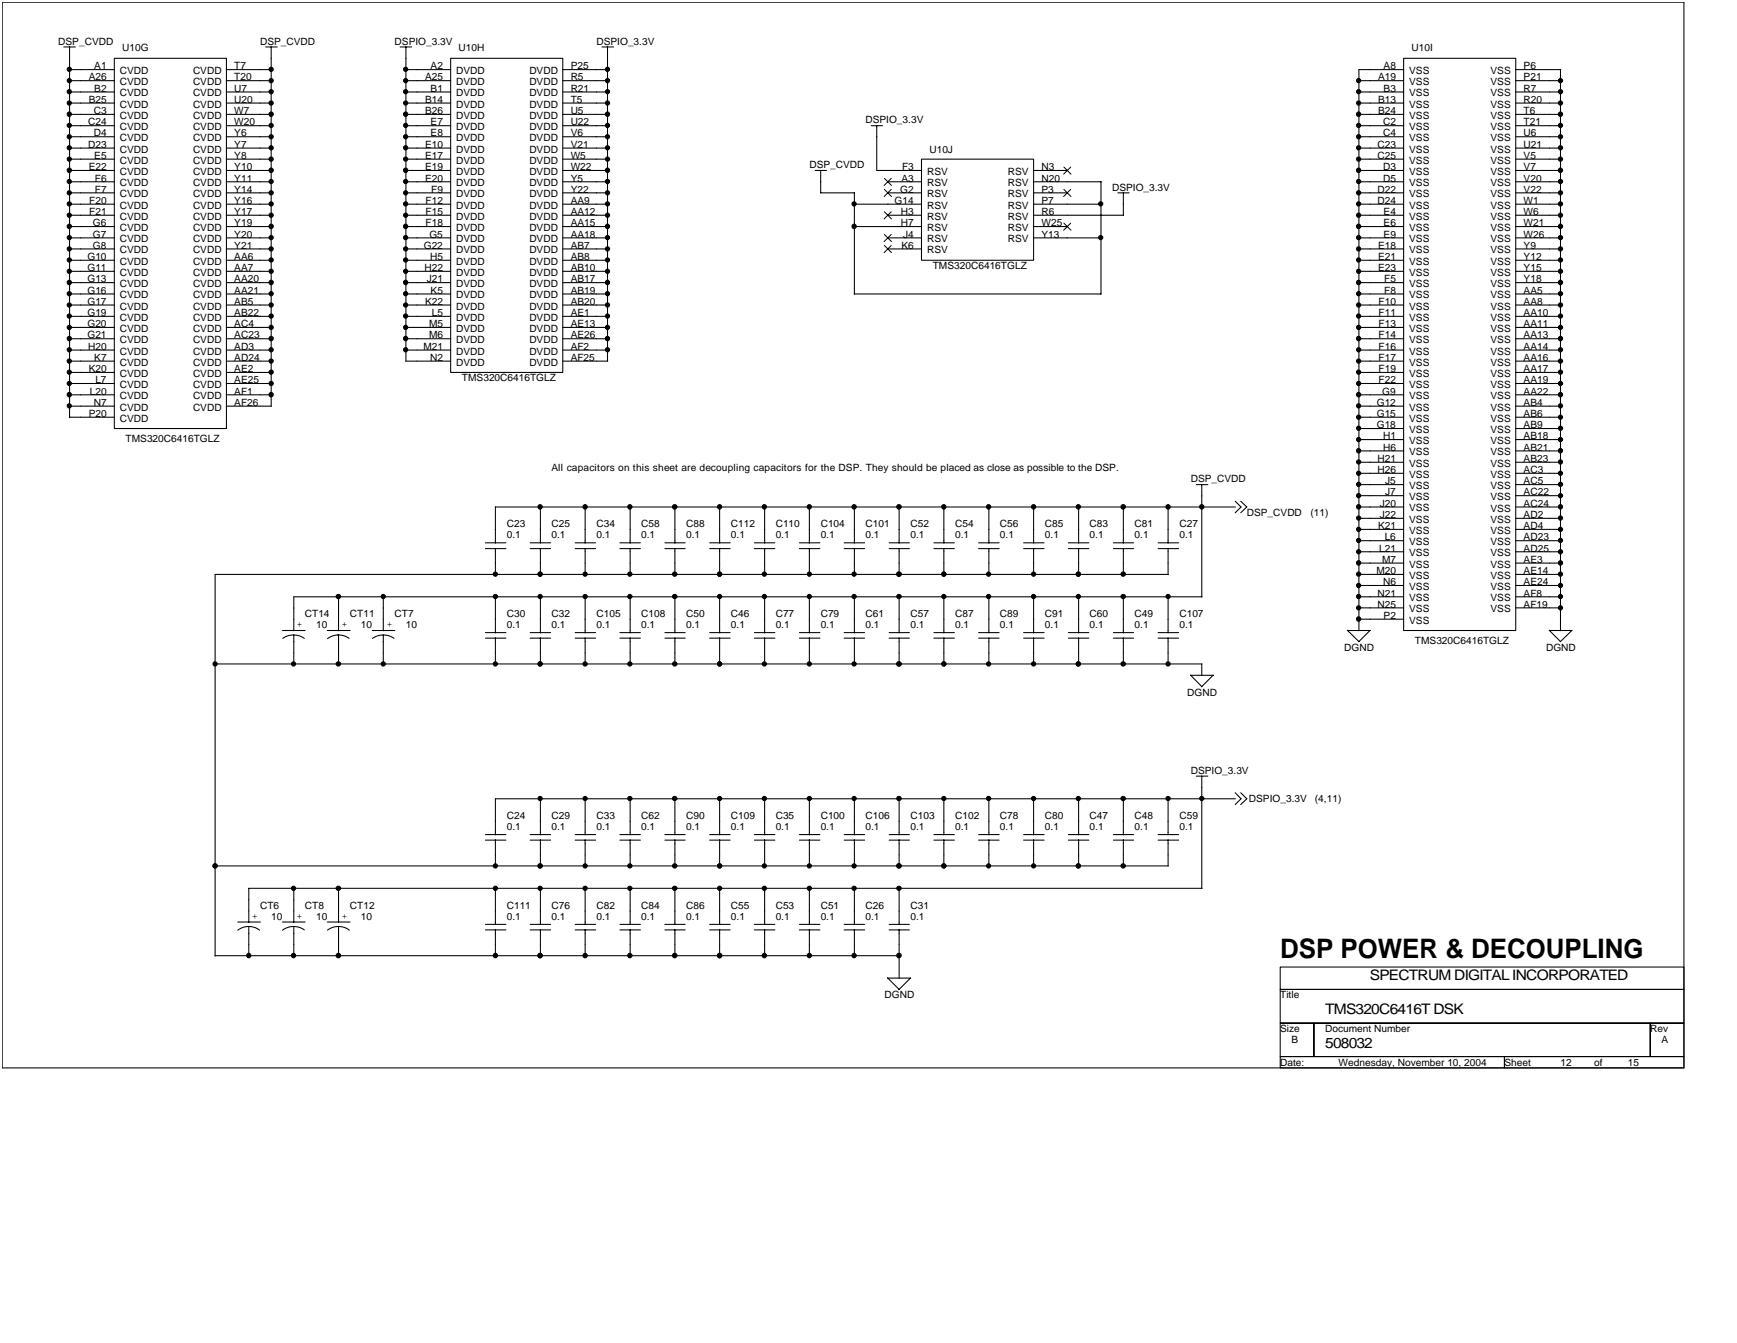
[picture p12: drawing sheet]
<svg xmlns="http://www.w3.org/2000/svg" width="279mm" height="216mm" viewBox="0 0 279 216" stroke-linecap="round" stroke-linejoin="round" font-family="sans-serif">
<g fill="none" stroke="#000" stroke-width=".17">
<path d="M.4 .4h270.5v171.3h-270.5zM10.3 7.5h1.8M11.2 7.5v59.6M11.2 11.2h7.2M11.2 13h7.2M11.2 14.8h7.2M11.2 16.6h7.2M11.2 18.4h7.2M18.4 9.4h18v59.5h-18zM36.4 11.2h7.2M36.4 13h7.2M36.4 14.8h7.2"/>
<path d="M36.4 16.6h7.2M36.4 18.4h7.2M42.7 7.5h1.9M43.6 7.5v57.8M64.4 7.5h1.8M65.3 7.5v50.6M65.3 11.2h7.2M65.3 13h7.2M65.3 14.8h7.2M65.3 16.6h7.2M65.3 18.4h7.2M72.5 9.4h18v50.5h-18z"/>
<path d="M90.5 11.2h7.2M90.5 13h7.3M90.5 14.8h7.2M90.5 16.6h7.2M90.5 18.4h7.2M96.8 7.5h1.9M97.7 7.5v50.6M218.6 13h7.2M218.6 14.8h7.2M218.6 16.6h7.2M218.6 18.4h7.2M225.8 9.4h18v92h-18z"/>
<path d="M225.8 11.2h-7.2v90.2M243.8 11.2h7.3M243.8 13h7.3M243.8 14.8h7.3M243.8 16.6h7.3M243.8 18.4h7.3M251 11.2v90.2M11.2 27.4h7.2M11.2 20.2h7.2M11.2 31h7.2M11.2 22h7.2M11.2 23.8h7.2"/>
<path d="M11.2 25.6h7.2M11.2 29.2h7.2M11.2 32.8h7.2M11.2 34.6h7.2M11.2 36.4h7.2M11.2 38.2h7.2M36.4 27.4h7.2M36.4 20.2h7.2M36.4 31h7.2M36.4 22h7.2M36.4 23.8h7.2M36.4 25.6h7.2"/>
<path d="M36.4 29.2h7.2M36.4 32.8h7.2M36.4 34.6h7.2M36.4 36.4h7.2M36.4 38.2h7.2M65.3 27.4h7.2M65.3 20.2h7.2M65.3 31h7.2M65.3 22h7.2M65.3 23.8h7.2M65.3 25.6h7.2M65.3 29.2h7.2"/>
<path d="M65.3 32.8h7.2M65.3 34.6h7.2M65.3 36.4h7.2M65.3 38.2h7.2M90.5 27.4h7.2M90.5 20.2h7.2M90.5 31h7.2M90.5 22h7.2M90.5 23.8h7.2M90.5 25.6h7.2M90.5 29.2h7.2M90.5 32.8h7.2"/>
<path d="M90.5 34.6h7.2M90.5 36.4h7.2M90.5 38.2h7.2M131.1 27.4h1.8M132 31h5.4M132 27.4v3.6M137.4 32.8h10.8M137.4 36.4h10.8M137.4 31v16.3M140.1 20.2h1.9M141 20.2v7.2h7.2M142.8 31h5.4"/>
<path d="M142.8 29.2h5.4M142.8 34.6h5.4M142.8 38.2h5.4M148.2 25.6h18.1v16.2h-18.1zM166.3 27.4h5.4M166.3 31h5.4M166.3 29.2h10.8M166.3 32.8h10.8M166.3 34.6h14.4M166.3 36.4h5.4M166.3 38.2h10.8M177.1 29.2v18.1"/>
<path d="M179.8 31h1.8M180.7 31v3.6M218.6 27.4h7.2M218.6 20.2h7.2M218.6 31h7.2M218.6 22h7.2M218.6 23.8h7.2M218.6 25.6h7.2M218.6 29.2h7.2M218.6 32.8h7.2M218.6 34.6h7.2M218.6 36.4h7.2"/>
<path d="M218.6 38.2h7.2M243.8 27.4h7.3M243.8 20.2h7.3M243.8 31h7.3M243.8 22h7.3M243.8 23.8h7.3M243.8 25.6h7.3M243.8 29.2h7.3M243.8 32.8h7.3M243.8 34.6h7.3M243.8 36.4h7.3M243.8 38.2h7.3"/>
<path d="M11.2 40h7.2M11.2 41.8h7.2M11.2 43.6h7.2M11.2 45.4h7.2M11.2 47.3h7.2M11.2 49h7.2M11.2 54.5h7.2M11.2 56.3h7.2M11.2 58.1h7.2M11.2 50.9h7.2M11.2 52.6h7.2M11.2 59.9h7.2"/>
<path d="M36.4 40h7.2M36.4 41.8h7.2M36.4 43.6h7.2M36.4 45.4h7.2M36.4 47.3h7.2M36.4 49h7.2M36.4 54.5h7.3M36.4 56.3h7.3M36.4 58.1h7.3M36.4 50.9h7.2M36.4 52.6h7.2M36.4 59.9h7.3"/>
<path d="M65.3 56.3h7.2M65.3 58.1h7.2M65.3 40h7.2M65.3 41.8h7.2M65.3 43.6h7.2M65.3 45.4h7.2M65.3 47.3h7.2M65.3 49h7.2M65.3 54.5h7.2M65.3 50.9h7.2M65.3 52.6h7.2M90.5 40h7.2"/>
<path d="M90.5 41.8h7.2M90.5 43.6h7.2M90.5 45.4h7.2M90.5 47.3h7.2M90.5 49h7.2M90.5 54.5h7.2M90.5 56.3h7.3M90.5 58.1h7.3M90.5 50.9h7.2M90.5 52.6h7.2M137.4 47.3h39.7M142.8 40h5.4"/>
<path d="M218.6 40h7.2M218.6 41.8h7.2M218.6 43.6h7.2M218.6 45.4h7.2M218.6 47.3h7.2M218.6 49h7.2M218.6 54.5h7.2M218.6 56.3h7.2M218.6 58.1h7.2M218.6 50.9h7.2M218.6 52.6h7.2M218.6 59.9h7.2"/>
<path d="M243.8 40h7.3M243.8 41.8h7.3M243.8 43.6h7.3M243.8 45.4h7.3M243.8 47.3h7.3M243.8 49h7.3M243.8 54.5h7.3M243.8 56.3h7.3M243.8 58.1h7.3M243.8 50.9h7.3M243.8 52.6h7.3M243.8 59.9h7.3"/>
<path d="M11.2 61.7h7.2M11.2 63.5h7.2M11.2 65.3h7.2M11.2 67.1h7.2M36.4 61.7h7.3M36.4 63.5h7.3M36.4 65.3h7.3M192.4 77.9h1.9M193.3 77.9v18.1M218.6 77.9h7.2M218.6 61.7h7.2M218.6 63.5h7.2"/>
<path d="M218.6 65.3h7.2M218.6 67.1h7.2M218.6 68.9h7.2M218.6 70.7h7.2M218.6 72.5h7.2M218.6 74.3h7.2M218.6 76.1h7.2M218.6 79.7h7.2M243.8 77.9h7.3M243.8 61.7h7.3M243.8 63.5h7.3M243.8 65.3h7.3"/>
<path d="M243.8 67.1h7.3M243.8 68.9h7.3M243.8 70.7h7.3M243.8 72.5h7.3M243.8 74.3h7.3M243.8 76.1h7.3M243.8 79.7h7.3M54.5 95.9v5.5M61.7 95.9v5.5M78.1 88.2h3.3M78.1 87.3h3.3M79.7 88.2v4.2"/>
<path d="M79.7 95.9v5.8M85.3 88.2h3.3M85.3 87.3h3.3M86.9 81.5v5.8M86.9 88.2v4.2M86.9 95.9v5.8M92.5 88.2h3.3M92.5 87.3h3.3M94.1 81.5v5.8M94.1 88.2v4.2M94.1 95.9v5.8M99.7 88.2h3.3"/>
<path d="M99.7 87.3h3.3M101.4 81.5v5.8M101.4 88.2v4.2M101.4 95.9v5.8M106.9 88.2h3.3M106.9 87.3h3.3M108.6 81.5v5.8M108.6 88.2v4.2M108.6 95.9v5.8M114.1 88.2h3.3M114.1 87.3h3.3M115.8 81.5v5.8"/>
<path d="M115.8 88.2v4.2M115.8 95.9v5.8M121.3 88.2h3.3M121.3 87.3h3.3M123 81.5v5.8M123 88.2v4.2M123 95.9v5.8M128.6 88.2h3.3M128.6 87.3h3.3M130.2 81.5v5.8M130.2 88.2v4.2M130.2 95.9v5.8"/>
<path d="M135.8 88.2h3.3M135.8 87.3h3.3M137.4 81.5v5.8M137.4 88.2v4.2M137.4 95.9v5.8M143 88.2h3.3M143 87.3h3.3M144.6 81.5v5.8M144.6 88.2v4.2M144.6 95.9v5.8M150.2 88.2h3.3M150.2 87.3h3.3"/>
<path d="M151.8 81.5v5.8M151.8 88.2v4.2M151.8 95.9v5.8M157.4 88.2h3.3M157.4 87.3h3.3M159.1 81.5v5.8M159.1 88.2v4.2M159.1 95.9v5.8M164.6 88.2h3.4M164.6 87.3h3.4M166.3 81.5v5.8M166.3 88.2v4.2"/>
<path d="M166.3 95.9v5.8M171.8 88.2h3.3M171.8 87.3h3.3M173.5 81.5v5.8M173.5 88.2v4.2M173.5 95.9v5.8M179.1 88.2h3.2M179.1 87.3h3.2M180.7 81.5v5.8M180.7 88.2v4.2M180.7 95.9v5.8M186.3 88.2h3.3"/>
<path d="M186.3 87.3h3.3M187.9 81.5v5.8M187.9 88.2v4.2M187.9 95.9v5.8M187.9 92.3h-153.3v61.4M193.4 95.9h-146.1v5.5M198.7 80.6l.9 .9-.9 .9M198.7 81.5h-119v5.8M199.6 80.6l.9 .9-.9 .9M218.6 81.5h7.2M218.6 83.3h7.2M218.6 85.1h7.2"/>
<path d="M218.6 86.9h7.2M218.6 88.7h7.2M218.6 90.5h7.2M218.6 92.3h7.2M218.6 94.1h7.2M218.6 95.9h7.2M218.6 97.7h7.2M218.6 99.5h7.2M243.8 81.5h7.3M243.8 83.3h7.3M243.8 85.1h7.3M243.8 86.9h7.3"/>
<path d="M243.8 88.7h7.3M243.8 90.5h7.3M243.8 92.3h7.3M243.8 94.1h7.3M243.8 95.9h7.3M243.8 97.7h7.3M34.6 106.7h158.8M45.4 101.4h3.7M45.5 102.6a3 3 0 0 1 3.5 0M47.3 102.1v4.7M52.6 101.4h3.7M54.5 102.1v4.7"/>
<path d="M56.1 102.6l-.6-.3-1.1-.2-1.1 .2-.6 .4M59.9 101.4h3.6M59.9 102.6a3 3 0 0 1 3.5 0M61.7 102.1v4.7M78.1 102.6h3.3M78.1 101.7h3.3M79.7 102.5v4.3M85.3 102.6h3.3M85.3 101.7h3.3M86.9 102.5v4.3M92.5 102.6h3.3M92.5 101.7h3.3"/>
<path d="M94.1 102.5v4.3M99.7 102.6h3.3M99.7 101.7h3.3M101.4 102.5v4.3M106.9 102.6h3.3M106.9 101.7h3.3M108.6 102.5v4.3M114.1 102.6h3.3M114.1 101.7h3.3M115.8 102.5v4.3M121.3 102.6h3.3M121.3 101.7h3.3"/>
<path d="M123 102.5v4.3M128.6 102.6h3.3M128.6 101.7h3.3M130.2 102.5v4.3M135.8 102.6h3.3M135.8 101.7h3.3M137.4 102.5v4.3M143 102.6h3.3M143 101.7h3.3M144.6 102.5v4.3M150.2 102.6h3.3M150.2 101.7h3.3"/>
<path d="M151.8 102.5v4.3M157.4 102.6h3.3M157.4 101.7h3.3M159.1 102.5v4.3M164.6 102.6h3.4M164.6 101.7h3.4M166.3 102.5v4.3M171.8 102.6h3.3M171.8 101.7h3.3M173.5 102.5v4.3M179.1 102.6h3.2M179.1 101.7h3.2"/>
<path d="M180.7 102.5v4.3M186.3 102.6h3.3M186.3 101.7h3.3M187.9 102.5v4.3M191.5 108.5l1.8 1.9M191.5 108.6h3.7M193.3 106.7v1.9M195.1 108.6l-1.8 1.8M216.7 101.3l1.9 1.8M216.8 101.4h3.6M220.4 101.4l-1.9 1.8M249.2 101.3l1.8 1.8"/>
<path d="M249.2 101.4h3.7M252.8 101.4l-1.8 1.8M34.6 139.2h153.3M78.1 135.1h3.3M78.1 134.2h3.3M79.7 135v4.2M85.3 135.1h3.3M85.3 134.2h3.3M86.9 128.4v5.8M86.9 135v4.2M92.5 135.1h3.3M92.5 134.2h3.3"/>
<path d="M94.1 128.4v5.8M94.1 135v4.2M99.7 135.1h3.3M99.7 134.2h3.3M101.4 128.4v5.8M101.4 135v4.2M106.9 135.1h3.3M106.9 134.2h3.3M108.6 128.4v5.8M108.6 135v4.2M114.1 135.1h3.3M114.1 134.2h3.3"/>
<path d="M115.8 128.4v5.8M115.8 135v4.2M121.3 135.1h3.3M121.3 134.2h3.3M123 128.4v5.8M123 135v4.2M128.6 135.1h3.3M128.6 134.2h3.3M130.2 128.4v5.8M130.2 135v4.2M135.8 135.1h3.3M135.8 134.2h3.3"/>
<path d="M137.4 128.4v5.8M137.4 135v4.2M143 135.1h3.3M143 134.2h3.3M144.6 128.4v5.8M144.6 135v4.2M150.2 135.1h3.3M150.2 134.2h3.3M151.8 128.4v5.8M151.8 135v4.2M157.4 135.1h3.3M157.4 134.2h3.3"/>
<path d="M159.1 128.4v5.8M159.1 135v4.2M164.6 135.1h3.4M164.6 134.2h3.4M166.3 128.4v5.8M166.3 135v4.2M171.8 135.1h3.3M171.8 134.2h3.3M173.5 128.4v5.8M173.5 135v4.2M179.1 135.1h3.2M179.1 134.2h3.2"/>
<path d="M180.7 128.4v5.8M180.7 135v4.2M186.3 135.1h3.3M186.3 134.2h3.3M187.9 128.4v5.8M187.9 135v4.2M192.4 124.8h1.9M193.3 124.8v18M198.7 127.4l.9 1-.9 .9M198.7 128.4h-119v5.8M199.6 127.4l.9 1-.9 .9M34.6 153.6h110.1"/>
<path d="M38.2 149.5l1-.5 .8-.1 1.1 .2 .7 .4M38.2 148.2h3.7M40 148.9v4.8M45.4 148.2h3.7M47.3 142.8v5.5M47.3 148.9v4.8M49 149.5a2.99 2.99 0 0 0-3.6 0M52.6 148.2h3.7M52.7 149.5l.6-.3 1.1-.3 1.1 .2 .7 .4M54.5 142.8v5.5M54.5 148.9v4.8M78.1 149.5h3.3"/>
<path d="M78.1 148.6h3.3M79.7 142.8v5.8M79.7 149.5v4.2M85.3 149.5h3.3M85.3 148.6h3.3M86.9 142.8v5.8M86.9 149.5v4.2M92.5 149.5h3.3M92.5 148.6h3.3M94.1 142.8v5.8M94.1 149.5v4.2M99.7 149.5h3.3"/>
<path d="M99.7 148.6h3.3M101.4 142.8v5.8M101.4 149.5v4.2M106.9 149.5h3.3M106.9 148.6h3.3M108.6 142.8v5.8M108.6 149.5v4.2M114.1 149.5h3.3M114.1 148.6h3.3M115.8 142.8v5.8M115.8 149.5v4.2M121.3 149.5h3.3"/>
<path d="M121.3 148.6h3.3M123 142.8v5.8M123 149.5v4.2M128.6 149.5h3.3M128.6 148.6h3.3M130.2 142.8v5.8M130.2 149.5v4.2M135.8 149.5h3.3M135.8 148.6h3.3M137.4 142.8v5.8M137.4 149.5v4.2M142.8 157.2l1.8 1.9"/>
<path d="M142.8 157.2h3.7M143 149.5h3.3M143 148.6h3.3M144.6 142.8v5.8M144.6 149.5v7.8M146.4 157.2l-1.8 1.9M193.4 142.8h-153.4v5.5M205.9 155.5h65v3.6h-65zM205.9 159.1h65v5.4h-65zM205.9 164.5h5.4v5.4h-5.4zM205.9 169.9h36.1v1.8h-36.1zM211.3 164.5h54.1v5.4h-54.1z"/>
<path d="M242 169.9h28.9v1.8h-28.9zM265.4 164.5h5.5v5.4h-5.5z"/>
</g>
<g fill="none" stroke="#000" stroke-width=".16">
<path d="M142.3 28.7l1.1 1.1M142.3 30.5l1.1 1.1M142.3 34.1l1.1 1.1M142.3 37.7l1.1 1.1M142.3 39.5l1.1 1.1M143.4 28.7l-1.2 1.1M143.4 30.5l-1.2 1.1M143.4 34.1l-1.2 1.1M143.4 37.7l-1.2 1.1M143.4 39.5l-1.2 1.1M171.1 26.9l1.2 1.1M171.1 30.5l1.2 1.1"/>
<path d="M171.1 35.9l1.2 1.1M172.2 26.9l-1.1 1.1M172.2 30.5l-1.1 1.1M172.2 35.9l-1.1 1.1"/>
</g>
<g fill="#000" stroke="#000" stroke-width=".17">
<circle cx="11.1" cy="18.4" r=".35"/>
<circle cx="11.1" cy="16.6" r=".34"/>
<circle cx="11.1" cy="13" r=".34"/>
<circle cx="11.1" cy="14.7" r=".34"/>
<circle cx="11.1" cy="11.1" r=".34"/>
<circle cx="43.6" cy="18.4" r=".35"/>
<circle cx="43.6" cy="16.6" r=".34"/>
<circle cx="43.6" cy="13" r=".34"/>
<circle cx="43.6" cy="14.7" r=".34"/>
<circle cx="43.6" cy="11.1" r=".34"/>
<circle cx="65.2" cy="18.4" r=".35"/>
<circle cx="65.2" cy="16.6" r=".34"/>
<circle cx="65.2" cy="13" r=".34"/>
<circle cx="65.2" cy="14.7" r=".34"/>
<circle cx="65.2" cy="11.1" r=".34"/>
<circle cx="97.7" cy="18.4" r=".35"/>
<circle cx="97.7" cy="16.6" r=".34"/>
<circle cx="97.7" cy="13" r=".34"/>
<circle cx="97.7" cy="14.7" r=".34"/>
<circle cx="97.7" cy="11.1" r=".34"/>
<circle cx="218.5" cy="18.4" r=".35"/>
<circle cx="218.5" cy="16.6" r=".34"/>
<circle cx="218.5" cy="13" r=".34"/>
<circle cx="218.5" cy="14.7" r=".34"/>
<circle cx="251" cy="18.4" r=".35"/>
<circle cx="251" cy="16.6" r=".34"/>
<circle cx="251" cy="13" r=".34"/>
<circle cx="251" cy="14.7" r=".34"/>
<circle cx="11.1" cy="27.4" r=".35"/>
<circle cx="11.1" cy="36.4" r=".35"/>
<circle cx="11.1" cy="31" r=".34"/>
<circle cx="11.1" cy="25.6" r=".34"/>
<circle cx="11.1" cy="32.8" r=".34"/>
<circle cx="11.1" cy="38.2" r=".34"/>
<circle cx="11.1" cy="23.8" r=".34"/>
<circle cx="11.1" cy="20.2" r=".34"/>
<circle cx="11.1" cy="22" r=".34"/>
<circle cx="11.1" cy="34.6" r=".34"/>
<circle cx="11.1" cy="29.2" r=".34"/>
<circle cx="43.6" cy="27.4" r=".35"/>
<circle cx="43.6" cy="36.4" r=".35"/>
<circle cx="43.6" cy="31" r=".34"/>
<circle cx="43.6" cy="25.6" r=".34"/>
<circle cx="43.6" cy="38.2" r=".34"/>
<circle cx="43.6" cy="32.8" r=".34"/>
<circle cx="43.6" cy="23.8" r=".34"/>
<circle cx="43.6" cy="22" r=".34"/>
<circle cx="43.6" cy="20.2" r=".34"/>
<circle cx="43.6" cy="29.2" r=".34"/>
<circle cx="43.6" cy="34.6" r=".34"/>
<circle cx="65.2" cy="27.4" r=".35"/>
<circle cx="65.2" cy="36.4" r=".35"/>
<circle cx="65.2" cy="31" r=".34"/>
<circle cx="65.2" cy="25.6" r=".34"/>
<circle cx="65.2" cy="32.8" r=".34"/>
<circle cx="65.2" cy="38.2" r=".34"/>
<circle cx="65.2" cy="23.8" r=".34"/>
<circle cx="65.2" cy="20.2" r=".34"/>
<circle cx="65.2" cy="22" r=".34"/>
<circle cx="65.2" cy="34.6" r=".34"/>
<circle cx="65.2" cy="29.2" r=".34"/>
<circle cx="97.7" cy="27.4" r=".35"/>
<circle cx="97.7" cy="36.4" r=".35"/>
<circle cx="97.7" cy="31" r=".34"/>
<circle cx="97.7" cy="25.6" r=".34"/>
<circle cx="97.7" cy="23.8" r=".34"/>
<circle cx="97.7" cy="32.8" r=".34"/>
<circle cx="97.7" cy="38.2" r=".34"/>
<circle cx="97.7" cy="22" r=".34"/>
<circle cx="97.7" cy="20.2" r=".34"/>
<circle cx="97.7" cy="29.2" r=".34"/>
<circle cx="97.7" cy="34.6" r=".34"/>
<circle cx="137.4" cy="36.4" r=".35"/>
<circle cx="137.4" cy="32.8" r=".34"/>
<circle cx="177" cy="32.8" r=".34"/>
<circle cx="177" cy="38.2" r=".34"/>
<circle cx="218.5" cy="27.4" r=".35"/>
<circle cx="218.5" cy="36.4" r=".35"/>
<circle cx="218.5" cy="31" r=".34"/>
<circle cx="218.5" cy="25.6" r=".34"/>
<circle cx="218.5" cy="32.8" r=".34"/>
<circle cx="218.5" cy="38.2" r=".34"/>
<circle cx="218.5" cy="23.8" r=".34"/>
<circle cx="218.5" cy="22" r=".34"/>
<circle cx="218.5" cy="20.2" r=".34"/>
<circle cx="218.5" cy="34.6" r=".34"/>
<circle cx="218.5" cy="29.2" r=".34"/>
<circle cx="251" cy="27.4" r=".35"/>
<circle cx="251" cy="36.4" r=".35"/>
<circle cx="251" cy="31" r=".34"/>
<circle cx="251" cy="25.6" r=".34"/>
<circle cx="251" cy="32.8" r=".34"/>
<circle cx="251" cy="23.8" r=".34"/>
<circle cx="251" cy="38.2" r=".34"/>
<circle cx="251" cy="20.2" r=".34"/>
<circle cx="251" cy="22" r=".34"/>
<circle cx="251" cy="29.2" r=".34"/>
<circle cx="251" cy="34.6" r=".34"/>
<circle cx="11.1" cy="45.4" r=".35"/>
<circle cx="11.1" cy="54.4" r=".35"/>
<circle cx="11.1" cy="50.8" r=".34"/>
<circle cx="11.1" cy="43.6" r=".34"/>
<circle cx="11.1" cy="41.8" r=".34"/>
<circle cx="11.1" cy="47.2" r=".34"/>
<circle cx="11.1" cy="56.2" r=".34"/>
<circle cx="11.1" cy="49" r=".34"/>
<circle cx="11.1" cy="58" r=".34"/>
<circle cx="11.1" cy="52.6" r=".34"/>
<circle cx="11.1" cy="40" r=".34"/>
<circle cx="11.1" cy="59.8" r=".34"/>
<circle cx="43.6" cy="45.4" r=".35"/>
<circle cx="43.6" cy="54.4" r=".35"/>
<circle cx="43.6" cy="50.8" r=".34"/>
<circle cx="43.6" cy="43.6" r=".34"/>
<circle cx="43.6" cy="41.8" r=".34"/>
<circle cx="43.6" cy="56.2" r=".34"/>
<circle cx="43.6" cy="49" r=".34"/>
<circle cx="43.6" cy="47.2" r=".34"/>
<circle cx="43.6" cy="52.6" r=".34"/>
<circle cx="43.6" cy="58" r=".34"/>
<circle cx="43.6" cy="40" r=".34"/>
<circle cx="43.6" cy="59.8" r=".34"/>
<circle cx="65.2" cy="45.4" r=".35"/>
<circle cx="65.2" cy="54.4" r=".35"/>
<circle cx="65.2" cy="50.8" r=".34"/>
<circle cx="65.2" cy="43.6" r=".34"/>
<circle cx="65.2" cy="41.8" r=".34"/>
<circle cx="65.2" cy="47.2" r=".34"/>
<circle cx="65.2" cy="56.2" r=".34"/>
<circle cx="65.2" cy="49" r=".34"/>
<circle cx="65.2" cy="52.6" r=".34"/>
<circle cx="65.2" cy="40" r=".34"/>
<circle cx="97.7" cy="45.4" r=".35"/>
<circle cx="97.7" cy="54.4" r=".35"/>
<circle cx="97.7" cy="50.8" r=".34"/>
<circle cx="97.7" cy="43.6" r=".34"/>
<circle cx="97.7" cy="41.8" r=".34"/>
<circle cx="97.7" cy="52.6" r=".34"/>
<circle cx="97.7" cy="49" r=".34"/>
<circle cx="97.7" cy="56.2" r=".34"/>
<circle cx="97.7" cy="47.2" r=".34"/>
<circle cx="97.7" cy="40" r=".34"/>
<circle cx="218.5" cy="45.4" r=".35"/>
<circle cx="218.5" cy="54.4" r=".35"/>
<circle cx="218.5" cy="50.8" r=".34"/>
<circle cx="218.5" cy="43.6" r=".34"/>
<circle cx="218.5" cy="41.8" r=".34"/>
<circle cx="218.5" cy="56.2" r=".34"/>
<circle cx="218.5" cy="49" r=".34"/>
<circle cx="218.5" cy="47.2" r=".34"/>
<circle cx="218.5" cy="52.6" r=".34"/>
<circle cx="218.5" cy="58" r=".34"/>
<circle cx="218.5" cy="40" r=".34"/>
<circle cx="218.5" cy="59.8" r=".34"/>
<circle cx="251" cy="45.4" r=".35"/>
<circle cx="251" cy="54.4" r=".35"/>
<circle cx="251" cy="50.8" r=".34"/>
<circle cx="251" cy="43.6" r=".34"/>
<circle cx="251" cy="41.8" r=".34"/>
<circle cx="251" cy="52.6" r=".34"/>
<circle cx="251" cy="56.2" r=".34"/>
<circle cx="251" cy="58" r=".34"/>
<circle cx="251" cy="47.2" r=".34"/>
<circle cx="251" cy="49" r=".34"/>
<circle cx="251" cy="40" r=".34"/>
<circle cx="251" cy="59.8" r=".34"/>
<circle cx="11.1" cy="63.4" r=".35"/>
<circle cx="11.1" cy="65.2" r=".34"/>
<circle cx="11.1" cy="61.6" r=".34"/>
<circle cx="43.6" cy="63.4" r=".35"/>
<circle cx="43.6" cy="61.6" r=".34"/>
<circle cx="218.5" cy="63.4" r=".35"/>
<circle cx="218.5" cy="72.5" r=".35"/>
<circle cx="218.5" cy="70.7" r=".34"/>
<circle cx="218.5" cy="76.1" r=".34"/>
<circle cx="218.5" cy="77.9" r=".34"/>
<circle cx="218.5" cy="68.8" r=".34"/>
<circle cx="218.5" cy="74.3" r=".34"/>
<circle cx="218.5" cy="65.2" r=".34"/>
<circle cx="218.5" cy="67.1" r=".34"/>
<circle cx="218.5" cy="61.6" r=".34"/>
<circle cx="218.5" cy="79.7" r=".34"/>
<circle cx="251" cy="72.5" r=".35"/>
<circle cx="251" cy="63.4" r=".35"/>
<circle cx="251" cy="76.1" r=".34"/>
<circle cx="251" cy="70.7" r=".34"/>
<circle cx="251" cy="77.9" r=".34"/>
<circle cx="251" cy="74.3" r=".34"/>
<circle cx="251" cy="68.8" r=".34"/>
<circle cx="251" cy="65.2" r=".34"/>
<circle cx="251" cy="67.1" r=".34"/>
<circle cx="251" cy="61.6" r=".34"/>
<circle cx="251" cy="79.7" r=".34"/>
<circle cx="54.4" cy="95.9" r=".36"/>
<circle cx="61.6" cy="95.9" r=".34"/>
<circle cx="79.7" cy="92.3" r=".34"/>
<circle cx="79.7" cy="95.9" r=".34"/>
<circle cx="86.9" cy="81.5" r=".35"/>
<circle cx="86.9" cy="92.3" r=".34"/>
<circle cx="86.9" cy="95.9" r=".34"/>
<circle cx="94.1" cy="81.5" r=".35"/>
<circle cx="94.1" cy="92.3" r=".34"/>
<circle cx="94.1" cy="95.9" r=".34"/>
<circle cx="101.3" cy="81.5" r=".35"/>
<circle cx="101.3" cy="92.3" r=".34"/>
<circle cx="101.3" cy="95.9" r=".34"/>
<circle cx="108.5" cy="81.5" r=".37"/>
<circle cx="108.5" cy="92.3" r=".36"/>
<circle cx="108.5" cy="95.9" r=".36"/>
<circle cx="115.7" cy="81.5" r=".35"/>
<circle cx="115.7" cy="92.3" r=".34"/>
<circle cx="115.7" cy="95.9" r=".34"/>
<circle cx="122.9" cy="81.5" r=".35"/>
<circle cx="122.9" cy="92.3" r=".34"/>
<circle cx="122.9" cy="95.9" r=".34"/>
<circle cx="130.2" cy="81.5" r=".35"/>
<circle cx="130.2" cy="92.3" r=".34"/>
<circle cx="130.2" cy="95.9" r=".34"/>
<circle cx="137.4" cy="81.5" r=".35"/>
<circle cx="137.4" cy="92.3" r=".34"/>
<circle cx="137.4" cy="95.9" r=".34"/>
<circle cx="144.6" cy="81.5" r=".37"/>
<circle cx="144.6" cy="92.3" r=".36"/>
<circle cx="144.6" cy="95.9" r=".36"/>
<circle cx="151.8" cy="81.5" r=".35"/>
<circle cx="151.8" cy="92.3" r=".34"/>
<circle cx="151.8" cy="95.9" r=".34"/>
<circle cx="159" cy="81.5" r=".35"/>
<circle cx="159" cy="92.3" r=".34"/>
<circle cx="159" cy="95.9" r=".34"/>
<circle cx="166.2" cy="81.5" r=".35"/>
<circle cx="166.3" cy="92.3" r=".34"/>
<circle cx="166.3" cy="95.9" r=".34"/>
<circle cx="173.4" cy="81.5" r=".35"/>
<circle cx="173.4" cy="92.3" r=".34"/>
<circle cx="173.4" cy="95.9" r=".34"/>
<circle cx="180.7" cy="81.5" r=".37"/>
<circle cx="180.7" cy="92.3" r=".36"/>
<circle cx="180.7" cy="95.9" r=".36"/>
<circle cx="187.9" cy="81.5" r=".35"/>
<circle cx="187.9" cy="95.9" r=".34"/>
<circle cx="193.3" cy="81.5" r=".35"/>
<circle cx="218.5" cy="81.5" r=".35"/>
<circle cx="218.5" cy="90.5" r=".35"/>
<circle cx="218.5" cy="99.5" r=".35"/>
<circle cx="218.5" cy="92.3" r=".34"/>
<circle cx="218.5" cy="97.7" r=".34"/>
<circle cx="218.5" cy="88.7" r=".34"/>
<circle cx="218.5" cy="83.3" r=".34"/>
<circle cx="218.5" cy="86.9" r=".34"/>
<circle cx="218.5" cy="85.1" r=".34"/>
<circle cx="218.5" cy="95.9" r=".34"/>
<circle cx="218.5" cy="94.1" r=".34"/>
<circle cx="251" cy="81.5" r=".35"/>
<circle cx="251" cy="90.5" r=".35"/>
<circle cx="251" cy="92.3" r=".34"/>
<circle cx="251" cy="97.7" r=".34"/>
<circle cx="251" cy="88.7" r=".34"/>
<circle cx="251" cy="83.3" r=".34"/>
<circle cx="251" cy="86.9" r=".34"/>
<circle cx="251" cy="85.1" r=".34"/>
<circle cx="251" cy="95.9" r=".34"/>
<circle cx="251" cy="94.1" r=".34"/>
<circle cx="34.6" cy="106.7" r=".34"/>
<circle cx="47.2" cy="106.7" r=".34"/>
<circle cx="54.4" cy="106.7" r=".36"/>
<circle cx="61.6" cy="106.7" r=".34"/>
<circle cx="79.7" cy="106.7" r=".34"/>
<circle cx="86.9" cy="106.7" r=".34"/>
<circle cx="94.1" cy="106.7" r=".34"/>
<circle cx="101.3" cy="106.7" r=".34"/>
<circle cx="108.5" cy="106.7" r=".36"/>
<circle cx="115.7" cy="106.7" r=".34"/>
<circle cx="122.9" cy="106.7" r=".34"/>
<circle cx="130.2" cy="106.7" r=".34"/>
<circle cx="137.4" cy="106.7" r=".34"/>
<circle cx="144.6" cy="106.7" r=".36"/>
<circle cx="151.8" cy="106.7" r=".34"/>
<circle cx="159" cy="106.7" r=".34"/>
<circle cx="166.3" cy="106.7" r=".34"/>
<circle cx="173.4" cy="106.7" r=".34"/>
<circle cx="180.7" cy="106.7" r=".36"/>
<circle cx="187.9" cy="106.7" r=".34"/>
<circle cx="34.6" cy="139.2" r=".34"/>
<circle cx="79.7" cy="139.2" r=".34"/>
<circle cx="86.9" cy="128.4" r=".34"/>
<circle cx="86.9" cy="139.2" r=".34"/>
<circle cx="94.1" cy="139.2" r=".34"/>
<circle cx="94.1" cy="128.4" r=".34"/>
<circle cx="101.3" cy="139.2" r=".34"/>
<circle cx="101.3" cy="128.4" r=".34"/>
<circle cx="108.5" cy="139.2" r=".36"/>
<circle cx="108.5" cy="128.4" r=".36"/>
<circle cx="115.7" cy="128.4" r=".34"/>
<circle cx="115.7" cy="139.2" r=".34"/>
<circle cx="122.9" cy="128.4" r=".34"/>
<circle cx="122.9" cy="139.2" r=".34"/>
<circle cx="130.2" cy="139.2" r=".34"/>
<circle cx="130.2" cy="128.4" r=".34"/>
<circle cx="137.4" cy="128.4" r=".34"/>
<circle cx="137.4" cy="139.2" r=".34"/>
<circle cx="144.6" cy="139.2" r=".36"/>
<circle cx="144.6" cy="128.4" r=".36"/>
<circle cx="151.8" cy="128.4" r=".34"/>
<circle cx="151.8" cy="139.2" r=".34"/>
<circle cx="159" cy="128.4" r=".34"/>
<circle cx="159" cy="139.2" r=".34"/>
<circle cx="166.3" cy="128.4" r=".34"/>
<circle cx="166.3" cy="139.2" r=".34"/>
<circle cx="173.4" cy="139.2" r=".34"/>
<circle cx="173.4" cy="128.4" r=".34"/>
<circle cx="180.7" cy="128.4" r=".36"/>
<circle cx="180.7" cy="139.2" r=".36"/>
<circle cx="187.9" cy="128.4" r=".34"/>
<circle cx="193.3" cy="128.4" r=".34"/>
<circle cx="40" cy="153.6" r=".35"/>
<circle cx="47.2" cy="153.6" r=".35"/>
<circle cx="47.2" cy="142.8" r=".34"/>
<circle cx="54.4" cy="153.6" r=".37"/>
<circle cx="54.4" cy="142.8" r=".36"/>
<circle cx="79.7" cy="153.6" r=".35"/>
<circle cx="79.7" cy="142.8" r=".34"/>
<circle cx="86.9" cy="153.6" r=".35"/>
<circle cx="86.9" cy="142.8" r=".34"/>
<circle cx="94.1" cy="153.6" r=".35"/>
<circle cx="94.1" cy="142.8" r=".34"/>
<circle cx="101.3" cy="153.6" r=".35"/>
<circle cx="101.3" cy="142.8" r=".34"/>
<circle cx="108.5" cy="153.6" r=".37"/>
<circle cx="108.5" cy="142.8" r=".36"/>
<circle cx="115.7" cy="153.6" r=".35"/>
<circle cx="115.7" cy="142.8" r=".34"/>
<circle cx="122.9" cy="153.6" r=".35"/>
<circle cx="122.9" cy="142.8" r=".34"/>
<circle cx="130.2" cy="153.6" r=".35"/>
<circle cx="130.2" cy="142.8" r=".34"/>
<circle cx="137.4" cy="153.6" r=".35"/>
<circle cx="137.4" cy="142.8" r=".34"/>
<circle cx="144.6" cy="153.6" r=".37"/>
<circle cx="144.6" cy="142.8" r=".36"/>
</g>
<text font-size="4.3" x="205.9" y="154.1">DSP POWER &amp; DECOUPLING</text>
<g font-size="2.3">
<text x="220.4" y="157.6">SPECTRUM DIGITAL INCORPORATED</text>
<text x="213.2" y="163">TMS320C6416T DSK</text>
<text x="213.2" y="168.4">508032</text>
</g>
<g font-size="1.6">
<text x="9.4" y="7.2">DSP_CVDD</text>
<text x="15.2" y="11.1">A1</text>
<text x="19.3" y="11.9">CVDD</text>
<text x="19.7" y="8.3">U10G</text>
<text x="31" y="11.9">CVDD</text>
<text x="37.7" y="11.1">T7</text>
<text x="41.8" y="7.2">DSP_CVDD</text>
<text x="63.5" y="7.2">DSPIO_3.3V</text>
<text x="69.3" y="11.1">A2</text>
<text x="73.4" y="11.9">DVDD</text>
<text x="73.8" y="8.3">U10H</text>
<text x="85.1" y="11.9">DVDD</text>
<text x="91.8" y="11.1">P25</text>
<text x="95.9" y="7.2">DSPIO_3.3V</text>
<text x="222.6" y="11.1">A8</text>
<text x="226.7" y="11.9">VSS</text>
<text x="227" y="8.3">U10I</text>
<text x="239.7" y="11.9">VSS</text>
<text x="245.1" y="11.1">P6</text>
<text x="14.3" y="12.9">A26</text>
<text x="14.3" y="16.5">B25</text>
<text x="15.2" y="14.7">B2</text>
<text x="19.3" y="13.7">CVDD</text>
<text x="19.3" y="15.5">CVDD</text>
<text x="19.3" y="17.3">CVDD</text>
<text x="31" y="13.7">CVDD</text>
<text x="31" y="15.5">CVDD</text>
<text x="31" y="17.3">CVDD</text>
<text x="37.7" y="12.9">T20</text>
<text x="37.7" y="14.7">U7</text>
<text x="37.7" y="16.5">U20</text>
<text x="68.4" y="12.9">A25</text>
<text x="68.4" y="16.5">B14</text>
<text x="69.3" y="14.7">B1</text>
<text x="73.4" y="13.7">DVDD</text>
<text x="73.4" y="15.5">DVDD</text>
<text x="73.4" y="17.3">DVDD</text>
<text x="85.1" y="15.5">DVDD</text>
<text x="85.1" y="17.3">DVDD</text>
<text x="85.1" y="13.7">DVDD</text>
<text x="91.8" y="14.7">R21</text>
<text x="91.8" y="16.5">T5</text>
<text x="91.8" y="12.9">R5</text>
<text x="221.7" y="12.9">A19</text>
<text x="221.7" y="16.5">B13</text>
<text x="222.6" y="14.7">B3</text>
<text x="226.7" y="13.7">VSS</text>
<text x="226.7" y="15.5">VSS</text>
<text x="226.7" y="17.3">VSS</text>
<text x="239.7" y="13.7">VSS</text>
<text x="239.7" y="15.5">VSS</text>
<text x="239.7" y="17.3">VSS</text>
<text x="245.1" y="12.9">P21</text>
<text x="245.1" y="14.7">R7</text>
<text x="245.1" y="16.5">R20</text>
<text x="14.2" y="20.2">C24</text>
<text x="14.2" y="23.8">D23</text>
<text x="15.1" y="18.3">C3</text>
<text x="15.1" y="21.9">D4</text>
<text x="19.3" y="19.1">CVDD</text>
<text x="19.3" y="20.9">CVDD</text>
<text x="19.3" y="22.7">CVDD</text>
<text x="31" y="19.1">CVDD</text>
<text x="31" y="20.9">CVDD</text>
<text x="31" y="22.7">CVDD</text>
<text x="37.7" y="18.3">W7</text>
<text x="37.7" y="20.2">W20</text>
<text x="37.7" y="21.9">Y6</text>
<text x="37.7" y="23.8">Y7</text>
<text x="68.4" y="18.3">B26</text>
<text x="68.4" y="23.8">E10</text>
<text x="69.3" y="20.2">E7</text>
<text x="69.3" y="21.9">E8</text>
<text x="73.4" y="19.1">DVDD</text>
<text x="73.4" y="20.9">DVDD</text>
<text x="73.4" y="22.7">DVDD</text>
<text x="85.1" y="19.1">DVDD</text>
<text x="85.1" y="20.9">DVDD</text>
<text x="85.1" y="22.7">DVDD</text>
<text x="91.8" y="18.3">U5</text>
<text x="91.8" y="20.2">U22</text>
<text x="91.8" y="21.9">V6</text>
<text x="91.8" y="23.8">V21</text>
<text x="139.2" y="19.8">DSPIO_3.3V</text>
<text x="221.6" y="23.8">C23</text>
<text x="221.7" y="18.3">B24</text>
<text x="222.5" y="20.2">C2</text>
<text x="222.5" y="21.9">C4</text>
<text x="226.7" y="19.1">VSS</text>
<text x="226.7" y="20.9">VSS</text>
<text x="226.7" y="22.7">VSS</text>
<text x="239.7" y="19.1">VSS</text>
<text x="239.7" y="20.9">VSS</text>
<text x="239.7" y="22.7">VSS</text>
<text x="245.1" y="18.3">T6</text>
<text x="245.1" y="20.2">T21</text>
<text x="245.1" y="21.9">U6</text>
<text x="245.1" y="23.8">U21</text>
<text x="14.3" y="27.4">E22</text>
<text x="15.2" y="25.5">E5</text>
<text x="15.3" y="29.2">F6</text>
<text x="19.3" y="24.5">CVDD</text>
<text x="19.3" y="26.3">CVDD</text>
<text x="19.3" y="28.1">CVDD</text>
<text x="19.3" y="29.9">CVDD</text>
<text x="31" y="24.5">CVDD</text>
<text x="31" y="26.3">CVDD</text>
<text x="31" y="28.1">CVDD</text>
<text x="31" y="29.9">CVDD</text>
<text x="37.7" y="25.5">Y8</text>
<text x="37.7" y="27.4">Y10</text>
<text x="37.7" y="29.2">Y11</text>
<text x="68.4" y="25.5">E17</text>
<text x="68.4" y="27.4">E19</text>
<text x="68.4" y="29.2">E20</text>
<text x="73.4" y="24.5">DVDD</text>
<text x="73.4" y="26.3">DVDD</text>
<text x="73.4" y="28.1">DVDD</text>
<text x="73.4" y="29.9">DVDD</text>
<text x="85.1" y="24.5">DVDD</text>
<text x="85.1" y="26.3">DVDD</text>
<text x="85.1" y="28.1">DVDD</text>
<text x="85.1" y="29.9">DVDD</text>
<text x="91.8" y="25.5">W5</text>
<text x="91.8" y="27.4">W22</text>
<text x="91.8" y="29.2">Y5</text>
<text x="130.2" y="27">DSP_CVDD</text>
<text x="145" y="29.2">A3</text>
<text x="145.1" y="27.4">F3</text>
<text x="149.1" y="28.1">RSV</text>
<text x="149.1" y="29.9">RSV</text>
<text x="149.5" y="24.5">U10J</text>
<text x="162.1" y="28.1">RSV</text>
<text x="162.1" y="29.9">RSV</text>
<text x="167.5" y="27.4">N3</text>
<text x="167.5" y="29.2">N20</text>
<text x="221.6" y="25.5">C25</text>
<text x="222.5" y="27.4">D3</text>
<text x="222.5" y="29.2">D5</text>
<text x="226.7" y="24.5">VSS</text>
<text x="226.7" y="26.3">VSS</text>
<text x="226.7" y="28.1">VSS</text>
<text x="226.7" y="29.9">VSS</text>
<text x="239.7" y="24.5">VSS</text>
<text x="239.7" y="26.3">VSS</text>
<text x="239.7" y="28.1">VSS</text>
<text x="239.7" y="29.9">VSS</text>
<text x="245.1" y="25.5">V5</text>
<text x="245.1" y="27.4">V7</text>
<text x="245.1" y="29.2">V20</text>
<text x="14.4" y="32.8">F20</text>
<text x="14.4" y="34.6">F21</text>
<text x="15.3" y="31">F7</text>
<text x="19.3" y="31.7">CVDD</text>
<text x="19.3" y="33.5">CVDD</text>
<text x="19.3" y="35.3">CVDD</text>
<text x="31" y="31.7">CVDD</text>
<text x="31" y="33.5">CVDD</text>
<text x="31" y="35.3">CVDD</text>
<text x="37.7" y="31">Y14</text>
<text x="37.7" y="32.8">Y16</text>
<text x="37.7" y="34.6">Y17</text>
<text x="68.5" y="32.8">F12</text>
<text x="68.5" y="34.6">F15</text>
<text x="69.4" y="31">F9</text>
<text x="73.4" y="31.7">DVDD</text>
<text x="73.4" y="33.5">DVDD</text>
<text x="73.4" y="35.3">DVDD</text>
<text x="85.1" y="31.7">DVDD</text>
<text x="85.1" y="33.5">DVDD</text>
<text x="85.1" y="35.3">DVDD</text>
<text x="91.8" y="31">Y22</text>
<text x="91.8" y="32.8">AA9</text>
<text x="91.8" y="34.6">AA12</text>
<text x="143.9" y="32.8">G14</text>
<text x="144.8" y="31">G2</text>
<text x="144.9" y="34.6">H3</text>
<text x="149.1" y="31.7">RSV</text>
<text x="149.1" y="33.5">RSV</text>
<text x="149.1" y="35.3">RSV</text>
<text x="162.1" y="31.7">RSV</text>
<text x="162.1" y="33.5">RSV</text>
<text x="162.1" y="35.3">RSV</text>
<text x="167.5" y="31">P3</text>
<text x="167.5" y="32.8">P7</text>
<text x="167.5" y="34.6">R6</text>
<text x="178.9" y="30.7">DSPIO_3.3V</text>
<text x="221.6" y="31">D22</text>
<text x="221.6" y="32.8">D24</text>
<text x="222.6" y="34.6">E4</text>
<text x="226.7" y="31.7">VSS</text>
<text x="226.7" y="33.5">VSS</text>
<text x="226.7" y="35.3">VSS</text>
<text x="239.7" y="31.7">VSS</text>
<text x="239.7" y="33.5">VSS</text>
<text x="239.7" y="35.3">VSS</text>
<text x="245.1" y="31">V22</text>
<text x="245.1" y="32.8">W1</text>
<text x="245.1" y="34.6">W6</text>
<text x="14.1" y="41.8">G10</text>
<text x="15" y="36.4">G6</text>
<text x="15" y="38.2">G7</text>
<text x="15" y="40">G8</text>
<text x="19.3" y="37.1">CVDD</text>
<text x="19.3" y="39">CVDD</text>
<text x="19.3" y="40.7">CVDD</text>
<text x="31" y="37.1">CVDD</text>
<text x="31" y="39">CVDD</text>
<text x="31" y="40.7">CVDD</text>
<text x="37.7" y="36.4">Y19</text>
<text x="37.7" y="38.2">Y20</text>
<text x="37.7" y="40">Y21</text>
<text x="37.7" y="41.8">AA6</text>
<text x="68.2" y="40">G22</text>
<text x="68.5" y="36.4">F18</text>
<text x="69.1" y="38.2">G5</text>
<text x="69.2" y="41.8">H5</text>
<text x="73.4" y="37.1">DVDD</text>
<text x="73.4" y="39">DVDD</text>
<text x="73.4" y="40.7">DVDD</text>
<text x="85.1" y="37.1">DVDD</text>
<text x="85.1" y="39">DVDD</text>
<text x="85.1" y="40.7">DVDD</text>
<text x="91.8" y="36.4">AA15</text>
<text x="91.8" y="38.2">AA18</text>
<text x="91.8" y="40">AB7</text>
<text x="91.8" y="41.8">AB8</text>
<text x="144.9" y="36.4">H7</text>
<text x="145" y="40">K6</text>
<text x="145.3" y="38.2">J4</text>
<text x="149.1" y="37.1">RSV</text>
<text x="149.1" y="39">RSV</text>
<text x="149.1" y="40.7">RSV</text>
<text x="162.1" y="37.1">RSV</text>
<text x="162.1" y="39">RSV</text>
<text x="167.5" y="36.4">W25</text>
<text x="167.5" y="38.2">Y13</text>
<text x="221.7" y="40">E18</text>
<text x="221.7" y="41.8">E21</text>
<text x="222.6" y="36.4">E6</text>
<text x="222.6" y="38.2">E9</text>
<text x="226.7" y="37.1">VSS</text>
<text x="226.7" y="39">VSS</text>
<text x="226.7" y="40.7">VSS</text>
<text x="239.7" y="37.1">VSS</text>
<text x="239.7" y="39">VSS</text>
<text x="239.7" y="40.7">VSS</text>
<text x="245.1" y="36.4">W21</text>
<text x="245.1" y="38.2">W26</text>
<text x="245.1" y="40">Y9</text>
<text x="245.1" y="41.8">Y12</text>
<text x="14.1" y="43.6">G11</text>
<text x="14.1" y="45.4">G13</text>
<text x="14.1" y="47.2">G16</text>
<text x="19.3" y="42.6">CVDD</text>
<text x="19.3" y="44.3">CVDD</text>
<text x="19.3" y="46.2">CVDD</text>
<text x="19.3" y="48">CVDD</text>
<text x="31" y="42.6">CVDD</text>
<text x="31" y="44.3">CVDD</text>
<text x="31" y="46.2">CVDD</text>
<text x="31" y="48">CVDD</text>
<text x="37.7" y="43.6">AA7</text>
<text x="37.7" y="45.4">AA20</text>
<text x="37.7" y="47.2">AA21</text>
<text x="68.3" y="43.6">H22</text>
<text x="68.6" y="45.4">J21</text>
<text x="69.3" y="47.2">K5</text>
<text x="73.4" y="42.6">DVDD</text>
<text x="73.4" y="44.3">DVDD</text>
<text x="73.4" y="46.2">DVDD</text>
<text x="73.4" y="48">DVDD</text>
<text x="85.1" y="42.6">DVDD</text>
<text x="85.1" y="44.3">DVDD</text>
<text x="85.1" y="46.2">DVDD</text>
<text x="85.1" y="48">DVDD</text>
<text x="91.8" y="43.6">AB10</text>
<text x="91.8" y="45.4">AB17</text>
<text x="91.8" y="47.2">AB19</text>
<text x="150" y="43.3">TMS320C6416TGLZ</text>
<text x="221.7" y="43.6">E23</text>
<text x="222.6" y="45.4">F5</text>
<text x="222.6" y="47.2">F8</text>
<text x="226.7" y="42.6">VSS</text>
<text x="226.7" y="44.3">VSS</text>
<text x="226.7" y="46.2">VSS</text>
<text x="226.7" y="48">VSS</text>
<text x="239.7" y="42.6">VSS</text>
<text x="239.7" y="44.3">VSS</text>
<text x="239.7" y="46.2">VSS</text>
<text x="239.7" y="48">VSS</text>
<text x="245.1" y="43.6">Y15</text>
<text x="245.1" y="45.4">Y18</text>
<text x="245.1" y="47.2">AA5</text>
<text x="14.1" y="49">G17</text>
<text x="14.1" y="50.8">G19</text>
<text x="14.1" y="52.6">G20</text>
<text x="19.3" y="49.8">CVDD</text>
<text x="19.3" y="51.6">CVDD</text>
<text x="19.3" y="53.4">CVDD</text>
<text x="31" y="49.8">CVDD</text>
<text x="31" y="51.6">CVDD</text>
<text x="31" y="53.4">CVDD</text>
<text x="37.7" y="49">AB5</text>
<text x="37.7" y="50.8">AB22</text>
<text x="37.7" y="52.6">AC4</text>
<text x="68.4" y="49">K22</text>
<text x="69" y="52.6">M5</text>
<text x="69.4" y="50.8">L5</text>
<text x="73.4" y="49.8">DVDD</text>
<text x="73.4" y="51.6">DVDD</text>
<text x="73.4" y="53.4">DVDD</text>
<text x="85.1" y="49.8">DVDD</text>
<text x="85.1" y="51.6">DVDD</text>
<text x="85.1" y="53.4">DVDD</text>
<text x="91.8" y="49">AB20</text>
<text x="91.8" y="50.8">AE1</text>
<text x="91.8" y="52.6">AE13</text>
<text x="221.8" y="49">F10</text>
<text x="221.8" y="50.8">F11</text>
<text x="221.8" y="52.6">F13</text>
<text x="226.7" y="49.8">VSS</text>
<text x="226.7" y="51.6">VSS</text>
<text x="226.7" y="53.4">VSS</text>
<text x="239.7" y="49.8">VSS</text>
<text x="239.7" y="51.6">VSS</text>
<text x="239.7" y="53.4">VSS</text>
<text x="245.1" y="49">AA8</text>
<text x="245.1" y="50.8">AA10</text>
<text x="245.1" y="52.6">AA11</text>
<text x="14.1" y="54.4">G21</text>
<text x="14.2" y="56.2">H20</text>
<text x="14.3" y="59.8">K20</text>
<text x="15.2" y="58">K7</text>
<text x="19.3" y="55.2">CVDD</text>
<text x="19.3" y="57">CVDD</text>
<text x="19.3" y="58.8">CVDD</text>
<text x="31" y="55.2">CVDD</text>
<text x="31" y="57">CVDD</text>
<text x="31" y="58.8">CVDD</text>
<text x="37.7" y="54.4">AC23</text>
<text x="37.7" y="56.2">AD3</text>
<text x="37.7" y="58">AD24</text>
<text x="37.7" y="59.8">AE2</text>
<text x="68.1" y="56.2">M21</text>
<text x="69" y="54.4">M6</text>
<text x="69.2" y="58">N2</text>
<text x="73.4" y="55.2">DVDD</text>
<text x="73.4" y="57">DVDD</text>
<text x="73.4" y="58.8">DVDD</text>
<text x="85.1" y="55.2">DVDD</text>
<text x="85.1" y="57">DVDD</text>
<text x="85.1" y="58.8">DVDD</text>
<text x="91.8" y="54.4">AE26</text>
<text x="91.8" y="56.2">AF2</text>
<text x="91.8" y="58">AF25</text>
<text x="221.8" y="54.4">F14</text>
<text x="221.8" y="56.2">F16</text>
<text x="221.8" y="58">F17</text>
<text x="221.8" y="59.8">F19</text>
<text x="226.7" y="55.2">VSS</text>
<text x="226.7" y="57">VSS</text>
<text x="226.7" y="58.8">VSS</text>
<text x="239.7" y="55.2">VSS</text>
<text x="239.7" y="57">VSS</text>
<text x="239.7" y="58.8">VSS</text>
<text x="245.1" y="54.4">AA13</text>
<text x="245.1" y="56.2">AA14</text>
<text x="245.1" y="58">AA16</text>
<text x="245.1" y="59.8">AA17</text>
<text x="14.4" y="63.4">L20</text>
<text x="15.1" y="65.2">N7</text>
<text x="15.3" y="61.6">L7</text>
<text x="19.3" y="60.6">CVDD</text>
<text x="19.3" y="62.4">CVDD</text>
<text x="19.3" y="64.2">CVDD</text>
<text x="31" y="60.6">CVDD</text>
<text x="31" y="62.4">CVDD</text>
<text x="31" y="64.2">CVDD</text>
<text x="37.7" y="61.6">AE25</text>
<text x="37.7" y="63.4">AF1</text>
<text x="37.7" y="65.2">AF26</text>
<text x="74.3" y="61.3">TMS320C6416TGLZ</text>
<text x="221.5" y="65.2">G12</text>
<text x="221.8" y="61.6">F22</text>
<text x="222.3" y="63.4">G9</text>
<text x="226.7" y="60.6">VSS</text>
<text x="226.7" y="62.4">VSS</text>
<text x="226.7" y="64.2">VSS</text>
<text x="239.7" y="60.6">VSS</text>
<text x="239.7" y="62.4">VSS</text>
<text x="239.7" y="64.2">VSS</text>
<text x="245.1" y="61.6">AA19</text>
<text x="245.1" y="63.4">AA22</text>
<text x="245.1" y="65.2">AB4</text>
<text x="14.3" y="67">P20</text>
<text x="19.3" y="66">CVDD</text>
<text x="19.3" y="67.8">CVDD</text>
<text x="20.2" y="71">TMS320C6416TGLZ</text>
<text x="31" y="66">CVDD</text>
<text x="221.5" y="67">G15</text>
<text x="221.5" y="68.8">G18</text>
<text x="222.5" y="70.6">H1</text>
<text x="226.7" y="66">VSS</text>
<text x="226.7" y="67.8">VSS</text>
<text x="226.7" y="69.6">VSS</text>
<text x="226.7" y="71.4">VSS</text>
<text x="239.7" y="66">VSS</text>
<text x="239.7" y="67.8">VSS</text>
<text x="239.7" y="69.6">VSS</text>
<text x="239.7" y="71.4">VSS</text>
<text x="245.1" y="67">AB6</text>
<text x="245.1" y="68.8">AB9</text>
<text x="245.1" y="70.6">AB18</text>
<text x="88.7" y="75.7">All capacitors on this sheet are decoupling capacitors for the DSP. They should be placed as close as possible to the DSP.</text>
<text x="191.5" y="77.5">DSP_CVDD</text>
<text x="221.6" y="74.3">H21</text>
<text x="221.6" y="76">H26</text>
<text x="222.5" y="72.4">H6</text>
<text x="222.8" y="77.9">J5</text>
<text x="226.7" y="73.2">VSS</text>
<text x="226.7" y="75">VSS</text>
<text x="226.7" y="76.8">VSS</text>
<text x="239.7" y="73.2">VSS</text>
<text x="239.7" y="75">VSS</text>
<text x="239.7" y="76.8">VSS</text>
<text x="245.1" y="72.4">AB21</text>
<text x="245.1" y="74.3">AB23</text>
<text x="245.1" y="76">AC3</text>
<text x="245.1" y="77.9">AC5</text>
<text x="200.5" y="82.9">DSP_CVDD</text>
<text x="210.8" y="82.9">(11)</text>
<text x="221.9" y="81.5">J20</text>
<text x="221.9" y="83.3">J22</text>
<text x="222.8" y="79.6">J7</text>
<text x="226.7" y="78.6">VSS</text>
<text x="226.7" y="80.4">VSS</text>
<text x="226.7" y="82.2">VSS</text>
<text x="239.7" y="78.6">VSS</text>
<text x="239.7" y="80.4">VSS</text>
<text x="239.7" y="82.2">VSS</text>
<text x="245.1" y="79.6">AC22</text>
<text x="245.1" y="81.5">AC24</text>
<text x="245.1" y="83.3">AD2</text>
<text x="81.5" y="84.8">C23</text>
<text x="81.5" y="86.5">0.1</text>
<text x="88.7" y="84.8">C25</text>
<text x="88.7" y="86.5">0.1</text>
<text x="95.9" y="84.8">C34</text>
<text x="95.9" y="86.5">0.1</text>
<text x="103.1" y="84.8">C58</text>
<text x="103.1" y="86.5">0.1</text>
<text x="110.4" y="84.8">C88</text>
<text x="110.4" y="86.5">0.1</text>
<text x="117.6" y="84.8">C112</text>
<text x="117.6" y="86.5">0.1</text>
<text x="124.8" y="84.8">C110</text>
<text x="124.8" y="86.5">0.1</text>
<text x="132" y="84.8">C104</text>
<text x="132" y="86.5">0.1</text>
<text x="139.2" y="84.8">C101</text>
<text x="139.2" y="86.5">0.1</text>
<text x="146.4" y="84.8">C52</text>
<text x="146.4" y="86.5">0.1</text>
<text x="153.6" y="84.8">C54</text>
<text x="153.6" y="86.5">0.1</text>
<text x="160.8" y="84.8">C56</text>
<text x="160.8" y="86.5">0.1</text>
<text x="168.1" y="84.8">C85</text>
<text x="168.1" y="86.5">0.1</text>
<text x="175.3" y="84.8">C83</text>
<text x="175.3" y="86.5">0.1</text>
<text x="182.5" y="84.8">C81</text>
<text x="182.5" y="86.5">0.1</text>
<text x="189.7" y="84.8">C27</text>
<text x="189.7" y="86.5">0.1</text>
<text x="221.7" y="85.1">K21</text>
<text x="221.8" y="88.7">L21</text>
<text x="222.7" y="86.9">L6</text>
<text x="226.7" y="84">VSS</text>
<text x="226.7" y="85.8">VSS</text>
<text x="226.7" y="87.6">VSS</text>
<text x="226.7" y="89.4">VSS</text>
<text x="239.7" y="84">VSS</text>
<text x="239.7" y="85.8">VSS</text>
<text x="239.7" y="87.6">VSS</text>
<text x="239.7" y="89.4">VSS</text>
<text x="245.1" y="85.1">AD4</text>
<text x="245.1" y="86.9">AD23</text>
<text x="245.1" y="88.7">AD25</text>
<text x="221.4" y="92.3">M20</text>
<text x="221.6" y="95.9">N21</text>
<text x="222.3" y="90.5">M7</text>
<text x="222.5" y="94.1">N6</text>
<text x="226.7" y="91.2">VSS</text>
<text x="226.7" y="93.1">VSS</text>
<text x="226.7" y="94.8">VSS</text>
<text x="239.7" y="91.2">VSS</text>
<text x="239.7" y="93.1">VSS</text>
<text x="239.7" y="94.8">VSS</text>
<text x="245.1" y="90.5">AE3</text>
<text x="245.1" y="92.3">AE14</text>
<text x="245.1" y="94.1">AE24</text>
<text x="245.1" y="95.9">AF8</text>
<text x="47.8" y="100.8">+</text>
<text x="49" y="99.2">CT14</text>
<text x="50.9" y="101">10</text>
<text x="55" y="100.8">+</text>
<text x="56.3" y="99.2">CT11</text>
<text x="58.1" y="101">10</text>
<text x="62.2" y="100.8">+</text>
<text x="63.5" y="99.2">CT7</text>
<text x="65.3" y="101">10</text>
<text x="81.5" y="99.2">C30</text>
<text x="81.5" y="101">0.1</text>
<text x="88.7" y="99.2">C32</text>
<text x="88.7" y="101">0.1</text>
<text x="95.9" y="99.2">C105</text>
<text x="95.9" y="101">0.1</text>
<text x="103.1" y="99.2">C108</text>
<text x="103.1" y="101">0.1</text>
<text x="110.4" y="99.2">C50</text>
<text x="110.4" y="101">0.1</text>
<text x="117.6" y="99.2">C46</text>
<text x="117.6" y="101">0.1</text>
<text x="124.8" y="99.2">C77</text>
<text x="124.8" y="101">0.1</text>
<text x="132" y="99.2">C79</text>
<text x="132" y="101">0.1</text>
<text x="139.2" y="99.2">C61</text>
<text x="139.2" y="101">0.1</text>
<text x="146.4" y="99.2">C57</text>
<text x="146.4" y="101">0.1</text>
<text x="153.6" y="99.2">C87</text>
<text x="153.6" y="101">0.1</text>
<text x="160.8" y="99.2">C89</text>
<text x="160.8" y="101">0.1</text>
<text x="168.1" y="99.2">C91</text>
<text x="168.1" y="101">0.1</text>
<text x="175.3" y="99.2">C60</text>
<text x="175.3" y="101">0.1</text>
<text x="182.5" y="99.2">C49</text>
<text x="182.5" y="101">0.1</text>
<text x="189.7" y="99.2">C107</text>
<text x="189.7" y="101">0.1</text>
<text x="221.6" y="97.7">N25</text>
<text x="222.6" y="99.5">P2</text>
<text x="226.7" y="96.7">VSS</text>
<text x="226.7" y="98.4">VSS</text>
<text x="226.7" y="100.3">VSS</text>
<text x="239.7" y="96.7">VSS</text>
<text x="239.7" y="98.4">VSS</text>
<text x="245.1" y="97.7">AF19</text>
<text x="216.2" y="104.6">DGND</text>
<text x="227.6" y="103.5">TMS320C6416TGLZ</text>
<text x="248.7" y="104.6">DGND</text>
<text x="191" y="111.8">DGND</text>
<text x="191.5" y="124.4">DSPIO_3.3V</text>
<text x="81.5" y="131.6">C24</text>
<text x="88.7" y="131.6">C29</text>
<text x="95.9" y="131.6">C33</text>
<text x="103.1" y="131.6">C62</text>
<text x="110.4" y="131.6">C90</text>
<text x="117.6" y="131.6">C109</text>
<text x="124.8" y="131.6">C35</text>
<text x="132" y="131.6">C100</text>
<text x="139.2" y="131.6">C106</text>
<text x="146.4" y="131.6">C103</text>
<text x="153.6" y="131.6">C102</text>
<text x="160.8" y="131.6">C78</text>
<text x="168.1" y="131.6">C80</text>
<text x="175.3" y="131.6">C47</text>
<text x="182.5" y="131.6">C48</text>
<text x="189.7" y="131.6">C59</text>
<text x="200.9" y="128.9">DSPIO_3.3V</text>
<text x="211.5" y="128.9">(4,11)</text>
<text x="81.5" y="133.4">0.1</text>
<text x="88.7" y="133.4">0.1</text>
<text x="95.9" y="133.4">0.1</text>
<text x="103.1" y="133.4">0.1</text>
<text x="110.4" y="133.4">0.1</text>
<text x="117.6" y="133.4">0.1</text>
<text x="124.8" y="133.4">0.1</text>
<text x="132" y="133.4">0.1</text>
<text x="139.2" y="133.4">0.1</text>
<text x="146.4" y="133.4">0.1</text>
<text x="153.6" y="133.4">0.1</text>
<text x="160.8" y="133.4">0.1</text>
<text x="168.1" y="133.4">0.1</text>
<text x="175.3" y="133.4">0.1</text>
<text x="182.5" y="133.4">0.1</text>
<text x="189.7" y="133.4">0.1</text>
<text x="40.6" y="147.7">+</text>
<text x="41.8" y="146.1">CT6</text>
<text x="43.6" y="147.9">10</text>
<text x="47.8" y="147.7">+</text>
<text x="49" y="146.1">CT8</text>
<text x="50.9" y="147.9">10</text>
<text x="55" y="147.7">+</text>
<text x="56.3" y="146.1">CT12</text>
<text x="58.1" y="147.9">10</text>
<text x="81.5" y="146.1">C111</text>
<text x="81.5" y="147.9">0.1</text>
<text x="88.7" y="146.1">C76</text>
<text x="88.7" y="147.9">0.1</text>
<text x="95.9" y="146.1">C82</text>
<text x="95.9" y="147.9">0.1</text>
<text x="103.1" y="146.1">C84</text>
<text x="103.1" y="147.9">0.1</text>
<text x="110.4" y="146.1">C86</text>
<text x="110.4" y="147.9">0.1</text>
<text x="117.6" y="146.1">C55</text>
<text x="117.6" y="147.9">0.1</text>
<text x="124.8" y="146.1">C53</text>
<text x="124.8" y="147.9">0.1</text>
<text x="132" y="146.1">C51</text>
<text x="132" y="147.9">0.1</text>
<text x="139.2" y="146.1">C26</text>
<text x="139.2" y="147.9">0.1</text>
<text x="146.4" y="146.1">C31</text>
<text x="146.4" y="147.9">0.1</text>
<text x="142.3" y="160.5">DGND</text>
<text x="205.9" y="160.5">Title</text>
<text x="205.9" y="165.9">Size</text>
<text x="207.7" y="167.7">B</text>
<text x="213.2" y="165.9">Document Number</text>
<text x="265.4" y="165.9">Rev</text>
<text x="267.3" y="167.7">A</text>
<text x="205.9" y="171.3">Date:</text>
<text x="215.3" y="171.3">Wednesday, November 10, 2004</text>
<text x="242" y="171.3">Sheet</text>
<text x="251" y="171.3">12</text>
<text x="256.4" y="171.3">of</text>
<text x="261.8" y="171.3">15</text>
</g>
</svg>
